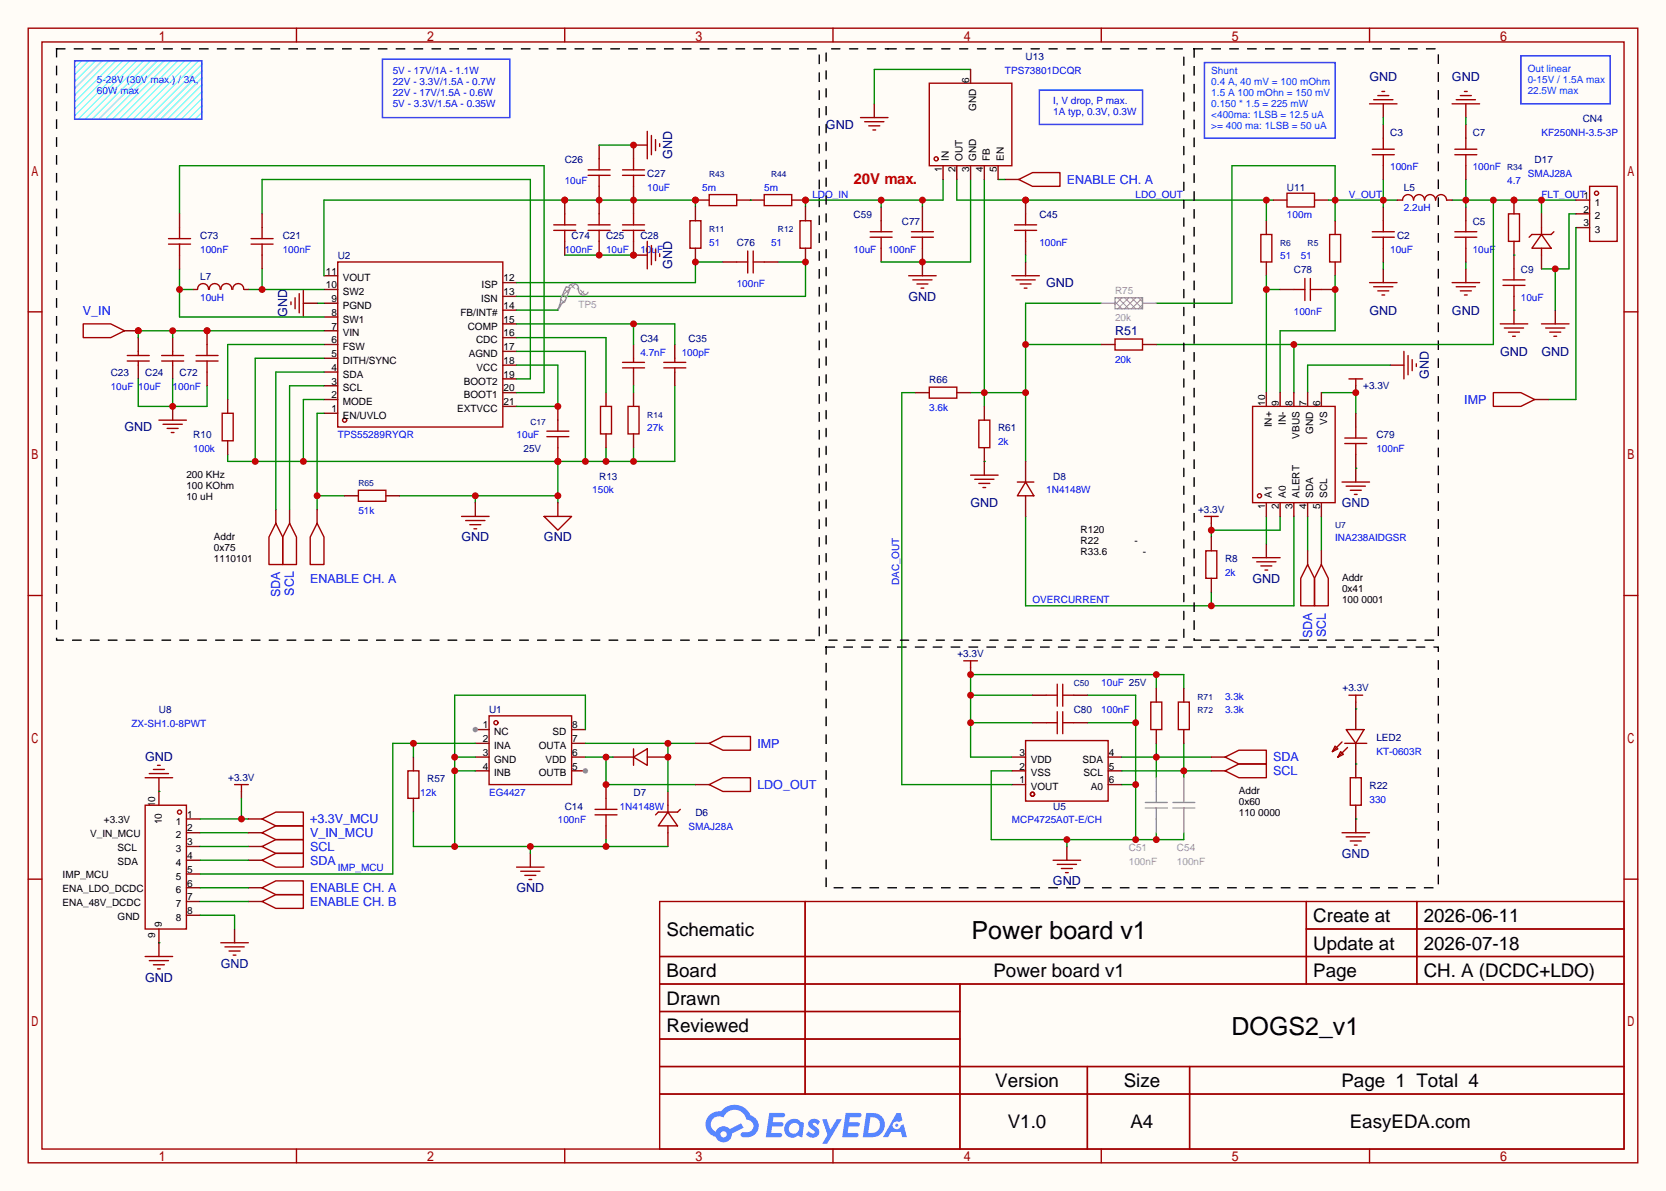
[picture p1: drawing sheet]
<svg xmlns="http://www.w3.org/2000/svg" width="308mm" height="220mm" viewBox="0 0 308 220" stroke-linecap="round" stroke-linejoin="round" font-family="sans-serif">
<path d="M0 0h307.6v220h-307.6z" fill="#fffcf7"/>
<g fill="none" stroke="#a10000" stroke-width=".25">
<path d="M5.2 5.2h297.2v209.6h-297.2zM7.7 7.7h292.1v204.5h-292.1zM54.7 5.2v2.5M104.3 5.2v2.5M153.8 5.2v2.5M203.3 5.2v2.5M252.9 5.2v2.5M5.2 57.6h2.5M299.8 57.6h2.6M5.2 110h2.5M299.8 110h2.6M5.2 162.4h2.5"/>
<path d="M121.8 166.5h178v45.7h-178zM121.8 176.7h178M148.7 166.5v35.6M241.2 166.5v15.2M241.2 171.6h58.6M261.6 166.5v15.2M299.8 162.4h2.6M121.8 181.7h178M121.8 186.8h55.4M121.8 197h178M121.8 191.9h55.4M177.2 181.7v30.5"/>
<path d="M200.8 197v15.2M219.6 197v15.2M54.7 212.2v2.6M104.3 212.2v2.6M121.8 202.1h178M153.8 212.2v2.6M203.3 212.2v2.6M252.9 212.2v2.6"/>
</g>
<g fill="#5487ff">
<path d="M149.5 206.9a1.3 1.3 0 0 1 1.9 .3l-.4 .6a.54 .54 0 0 0-1-.2l.2 .2a1.58 1.58 0 0 1 1 1.5 1.43 1.43 0 0 1-2.4 .2l.5-.6a.64 .64 0 0 0 .5 .5 .64 .64 0 0 0 .6-.3l-.1-.3a1.6 1.6 0 0 1-1.1-1.5z"/>
<path d="M151.8 206.7h.8l.7 2 1.2-2h.9l-2.7 4.5h-.9l1-1.6z"/>
<path d="M142 205.5h1.7a1.31 1.31 0 0 1 1.2 .2 .4 .4 0 0 1-.3 .6h-1.8l-.1 1h1.6a.4 .4 0 0 1 .3 .4 .4 .4 0 0 1-.4 .4h-1.6l-.2 1.2 .8-.1a1.23 1.23 0 0 1 1.2 .2 .39 .39 0 0 1-.4 .6h-2.6z"/>
<path d="M156.1 205.5h1.7a1.32 1.32 0 0 1 1.2 .2 .39 .39 0 0 1-.3 .6h-1.8l-.1 1h1.6a.4 .4 0 0 1 .4 .4 .4 .4 0 0 1-.5 .4h-1.6l-.2 1.1h.8a1.23 1.23 0 0 1 1.2 .2 .39 .39 0 0 1-.4 .6h-2.6z"/>
<path d="M165.5 205.6h.8l.3 1.3-.6 .3a.75 .75 0 0 0-1.1 .3 .75 .75 0 0 0 .5 1.1 .75 .75 0 0 0 .9-.7l.5-.3 .6 2.4h-.8l-.3-.9h-1.8l-.5 .9h-1z"/>
<path d="M159.9 205.6l-.6 4.4h1.4a2.27 2.27 0 0 0 2.7-2.3 2.27 2.27 0 0 0-2.7-2.1zM160.7 206.3a1.5 1.5 0 0 1 1.8 1.6 1.5 1.5 0 0 1-1.9 1.3h-.3z"/>
<path d="M145.4 207.2a1.62 1.62 0 0 0-.4 2.1 1.62 1.62 0 0 0 2 .6l.3-.2 .4 .2 .4 .1 .3-2.4-.1-.3-.5-.1a1.58 1.58 0 0 0-2.4 0zM146 207.7a.99 .99 0 0 1 1.6 .3 .99 .99 0 0 1-.9 1.4 .94 .94 0 0 1-1-.6 .94 .94 0 0 1 .3-1.1z"/>
<path d="M131 206a2.37 2.37 0 0 0 1.1 4 1.54 1.54 0 0 0 1.8 1 1.54 1.54 0 0 0 1.2-1.6l2.2-1.1-.5-.8-2.1 1a1.57 1.57 0 0 0-2.6 .5 1.5 1.5 0 0 1-.7-2.1 1.5 1.5 0 0 1 2.2-.5 2.23 2.23 0 0 1 2.3-1.4 2.23 2.23 0 0 1 2 1.8 1.16 1.16 0 0 1 1.2 1.1 1.16 1.16 0 0 1-1.1 1.2h-.7a.47 .47 0 0 0-.5 .4 .47 .47 0 0 0 .4 .5 2.23 2.23 0 0 0 2.2-.6 2.23 2.23 0 0 0 .5-2.3 2.16 2.16 0 0 0-1.3-1.1 3.2 3.2 0 0 0-5.5-.7l-1.1 .1zM133 209.5a.6 .6 0 0 1 1.2 0 .6 .6 0 0 1-1.2 0z"/>
<circle cx="165.6" cy="207.8" r=".28"/>
</g>
<g fill="none" stroke="#a10000" stroke-width=".25">
<path d="M62.4 48.4h30.4v30.5h-30.4zM232.8 43.3h2v5.1h-2zM245.5 43.3h2v5.1h-2zM249 70h2.6M250.3 70v1.2M259.2 64.9v5.1M260 65.7v3.5M260.7 66.4v2.1M261.5 67.2v.5M247.8 89h5.1M248.5 89.8h3.6M249.3 90.6h2"/>
<path d="M250.1 91.3h.5M231.3 103h5M232 103.8h3.6M232.8 104.5h2M233.6 105.3h.5M177.9 122h2.6M179.2 122v1.3M189.4 136.8h15.2v11.2h-15.2zM249 128.4h2.6M250.3 128.4v1.3M43.3 144.9h2.5M44.6 144.9v1.3"/>
<circle cx="63.6" cy="77.6" r=".38"/>
<circle cx="190.6" cy="146.7" r=".38"/>
</g>
<g fill="none" stroke="#870000" stroke-width=".25">
<path d="M59.8 58.5h2.6M59.8 56h2.6M59.8 53.5h2.6M59.8 50.9h2.6M92.8 52.2h2.6M92.8 54.7h2.6M92.8 57.3h2.6M92.8 59.8h2.6M233.8 40.8v2.5M233.8 48.4v2.5M246.5 40.8v2.5M246.5 48.4v2.5"/>
<path d="M59.8 76.3h2.6M59.8 73.8h2.6M59.8 71.2h2.6M59.8 68.7h2.6M59.8 66.2h2.6M59.8 63.6h2.6M59.8 61.1h2.6M92.8 62.4h2.6M92.8 64.9h2.6M92.8 67.4h2.6M92.8 70h2.6M92.8 72.5h2.6"/>
<path d="M92.8 75.1h2.6M250.3 71.2v1.3M256.7 67.4h2.5M250.3 86.5v2.5M233.8 100.5v2.5M179.2 123.3v1.3M186.8 139.8h2.6M204.6 139.8h2.5M250.3 129.7v1.2M44.6 146.2v1.2M186.8 144.9h2.6M186.8 142.4h2.6"/>
<path d="M204.6 144.9h2.5M204.6 142.4h2.5"/>
</g>
<path d="M233.8 53.5h2.5M233.8 50.9v21.6" fill="none" stroke="#008700" stroke-width=".25"/>
<circle cx="233.8" cy="53.5" r=".63" fill="#c00"/>
<path d="M246.5 50.9v10.2h-10.2v11.4M244 72.5h6.3v3.8M256.7 67.4h-15.3v5.1" fill="none" stroke="#008700" stroke-width=".25"/>
<circle cx="250.3" cy="72.5" r=".63" fill="#c00"/>
<path d="M241.4 95.4v6.3M244 95.4v6.3M207.1 139.8h16.5M213.5 137.3v6.3" fill="none" stroke="#008700" stroke-width=".25"/>
<path d="M255.4 19.2v2.5M270.6 19.2v2.5M189.4 48.4v2.5" fill="none" stroke="#870000" stroke-width=".25"/>
<path d="M252.9 19.2h5M253.6 18.4h3.6M254.4 17.7h2M255.1 16.9h.6M268.1 19.2h5.1M268.9 18.4h3.5M269.6 17.7h2.1M270.4 16.9h.5M186.8 50.9h5.1M187.6 51.7h3.5M188.3 52.5h2.1M189.1 53.2h.5" fill="none" stroke="#a10000" stroke-width=".25"/>
<circle cx="213.5" cy="139.8" r=".63" fill="#c00"/>
<path d="M223.6 96.6v1.3" fill="none" stroke="#870000" stroke-width=".25"/>
<path d="M222.4 95.4h2.5M223.6 95.4v1.2" fill="none" stroke="#a10000" stroke-width=".25"/>
<path d="M233.8 95.4v5.1M236.3 95.4v2.5h-12.7v1.3" fill="none" stroke="#008700" stroke-width=".25"/>
<circle cx="223.6" cy="97.9" r=".63" fill="#c00"/>
<path d="M170.3 48.4v2.5M287.1 57.3v2.5" fill="none" stroke="#870000" stroke-width=".25"/>
<path d="M167.8 50.9h5M168.5 51.7h3.6M169.3 52.5h2M170.1 53.2h.5M284.6 59.8h5.1M285.4 60.6h3.5M286.1 61.3h2.1M286.9 62.1h.5" fill="none" stroke="#a10000" stroke-width=".25"/>
<path d="M181.7 33.1v42M203.3 56h-13.9v29.2M179.2 72.5h10.2M189.4 63.6h13.9" fill="none" stroke="#008700" stroke-width=".25"/>
<g fill="#c00">
<circle cx="181.7" cy="72.5" r=".63"/>
<circle cx="189.4" cy="72.5" r=".63"/>
<circle cx="189.4" cy="63.6" r=".63"/>
</g>
<path d="M176.7 33.1v3.9h58.4M233.8 37v3.8" fill="none" stroke="#008700" stroke-width=".25"/>
<g fill="#c00">
<circle cx="233.8" cy="37" r=".63"/>
<circle cx="189.4" cy="37" r=".63"/>
</g>
<path d="M189.4 95.4v16.5h49.5v-16.5M223.6 109.3v2.6" fill="none" stroke="#008700" stroke-width=".25"/>
<circle cx="223.6" cy="111.9" r=".63" fill="#c00"/>
<path d="M235.1 37h2.5M242.7 37h2.5M255.4 49.7v2.5M270.6 49.7v2.5M279.5 57.3v2.5M197 156.3v2.6" fill="none" stroke="#870000" stroke-width=".25"/>
<g fill="none" stroke="#a10000" stroke-width=".25">
<path d="M237.6 35.7h5.1v2.5h-5.1zM252.9 52.2h5M253.6 53h3.6M254.4 53.7h2M255.1 54.5h.6M268.1 52.2h5.1M268.9 53h3.5M269.6 53.7h2.1M270.4 54.5h.5M277 59.8h5.1M277.7 60.6h3.6M278.5 61.3h2"/>
<path d="M279.3 62.1h.5M194.4 158.9h5.1M195.2 159.6h3.6M196 160.4h2M196.7 161.2h.5"/>
</g>
<path d="M255.4 48.4v1.3M270.6 48.4v1.3M200.8 128.4h8.9v26.7M200.8 133.5h8.9M186.8 142.4h-3.8v12.7h35.6v-1.3M197 155.1v1.2M207.1 144.9h2.6M213.5 153.8v1.3" fill="none" stroke="#008700" stroke-width=".25"/>
<path d="M10.4 9h140.9v109.2h-140.9zM220.5 9h45.1v109.2h-45.1zM152.5 119.5h113.1v44.5h-113.1z" fill="none" stroke="#000" stroke-width=".25" stroke-dasharray="1.5 1.8"/>
<g fill="#c00">
<circle cx="209.7" cy="144.9" r=".63"/>
<circle cx="209.7" cy="155.1" r=".63"/>
<circle cx="197" cy="155.1" r=".63"/>
<circle cx="213.5" cy="155.1" r=".63"/>
<circle cx="209.7" cy="133.5" r=".63"/>
</g>
<path d="M218.6 137.3v6.3M207.1 142.4h16.5" fill="none" stroke="#008700" stroke-width=".25"/>
<circle cx="218.6" cy="142.4" r=".63" fill="#c00"/>
<path d="M179.2 133.5h11.4M179.2 128.4h11.4M213.5 124.6v2.5M218.6 127.1v-2.5h-39.4v15.2h7.6" fill="none" stroke="#008700" stroke-width=".25"/>
<g fill="#c00">
<circle cx="179.2" cy="133.5" r=".63"/>
<circle cx="179.2" cy="128.4" r=".63"/>
<circle cx="179.2" cy="124.6" r=".63"/>
<circle cx="213.5" cy="124.6" r=".63"/>
</g>
<path d="M59.8 73.8h-3.8v11.4M59.8 66.2h-12.7v19M95.4 64.9h12.7v20.3M124.6 71.2v14h-82.6v-1.3M73.8 91.6h29.2M87.8 91.6v1.2M103 85.2v7.6M111.9 82.7v2.5M117 82.7v2.5" fill="none" stroke="#008700" stroke-width=".25"/>
<g fill="#c00">
<circle cx="108.1" cy="85.2" r=".63"/>
<circle cx="103" cy="85.2" r=".63"/>
<circle cx="103" cy="91.6" r=".63"/>
<circle cx="87.8" cy="91.6" r=".63"/>
<circle cx="56" cy="85.2" r=".63"/>
<circle cx="47.1" cy="85.2" r=".63"/>
<circle cx="111.9" cy="85.2" r=".63"/>
<circle cx="117" cy="85.2" r=".63"/>
</g>
<path d="M128.4 38.2v-1.2h-68.6v13.9M58.5 56h1.3M59.8 63.6h-17.8v10.2M95.4 67.4h7.6v7.7h-7.6" fill="none" stroke="#008700" stroke-width=".25"/>
<g fill="none" stroke="#870000" stroke-width=".25">
<path d="M110.6 26.8v2.5M110.6 34.4v5.1M117 26.8v2.5M117 34.4v5.1M162.7 38.2v2.6M255.4 38.2v2.6M270.6 38.2v2.6M56 56h2.5M110.6 44.6v2.5M117 44.6v2.5M162.7 45.8v2.6M255.4 45.8v2.6"/>
<path d="M270.6 45.8v2.6M279.5 47.1v2.6M279.5 54.7v2.6M25.5 62.4v2.5M25.5 67.4v2.6M31.9 62.4v2.5M31.9 67.4v2.6M50.9 94.1v2.5M53.5 94.1v2.5M87.8 92.8v2.6M103 92.8v2.6M241.4 101.7v2.6"/>
<path d="M244 101.7v2.6M223.6 139.8h2.6M29.3 143.6v2.6M45.8 158.9h2.6M45.8 156.3h2.6M223.6 142.4h2.6M29.3 174.1v2.6M43.3 171.6v2.5"/>
</g>
<g fill="none" stroke="#a10000" stroke-width=".25">
<path d="M108.6 32.4h4M108.6 31.4h4M110.6 29.3v2.1M110.6 32.4v2M110.6 39.5v2M114.9 32.4h4.1M114.9 31.4h4.1M117 29.3v2.1M117 32.4v2M117 39.5v2M53.7 55.8v.5M54.5 55v2"/>
<path d="M55.2 54.2v3.6M56 53.5v5M108.6 42.5h4M108.6 41.5h4M110.6 42.5v2.1M114.9 42.5h4.1M114.9 41.5h4.1M117 42.5v2.1M160.7 43.8h4M160.7 42.8h4M162.7 40.8v2M162.7 43.8v2"/>
<path d="M253.4 43.8h4M253.4 42.8h4M255.4 40.8v2M255.4 43.8v2M268.6 43.8h4.1M268.6 42.8h4.1M270.6 40.8v2M270.6 43.8v2M277.5 52.7h4.1M277.5 51.7h4.1M279.5 49.7v2M279.5 52.7v2"/>
<path d="M23.5 66.7h4.1M23.5 65.7h4.1M25.5 64.9v.8M25.5 66.7v.7M29.8 66.7h4.1M29.8 65.7h4.1M31.9 64.9v.8M31.9 66.7v.7M50.9 96.6l1.3 2.6v5.1h-2.5v-5.1zM53.5 96.6l1.2 2.6v5.1h-2.5v-5.1zM85.2 95.4h5.1M86 96.1h3.5"/>
<path d="M86.7 96.9h2.1M87.5 97.7h.5M100.5 95.4h5l-2.5 2.5zM241.4 104.3l1.3 2.5v5.1h-2.5v-5.1zM244 104.3l1.2 2.5v5.1h-2.5v-5.1zM226.2 139.8l2.5-1.2h5.1v2.5h-5.1zM26.8 143.6h5.1M27.6 142.9h3.5M28.3 142.1h2.1M29.1 141.4h.5M48.4 158.9l2.5-1.3h5.1v2.5h-5.1zM48.4 156.3l2.5-1.2h5.1v2.5h-5.1z"/>
<path d="M226.2 142.4l2.5-1.3h5.1v2.5h-5.1zM26.8 176.7h5.1M27.6 177.4h3.5M28.3 178.2h2.1M29.1 178.9h.5M40.8 174.1h5M41.5 174.9h3.6M42.3 175.6h2M43.1 176.4h.5"/>
</g>
<g fill="#c00">
<circle cx="117" cy="37" r=".63"/>
<circle cx="128.4" cy="37" r=".63"/>
<circle cx="110.6" cy="37" r=".63"/>
<circle cx="104.3" cy="37" r=".63"/>
</g>
<path d="M162.7 37v1.2M170.3 37v1.2M174.1 33.1v3.9h-25.4v1.2" fill="none" stroke="#008700" stroke-width=".25"/>
<g fill="#c00">
<circle cx="170.3" cy="37" r=".63"/>
<circle cx="162.7" cy="37" r=".63"/>
<circle cx="148.7" cy="37" r=".63"/>
</g>
<path d="M104.3 47.1h12.7" fill="none" stroke="#008700" stroke-width=".25"/>
<g fill="#c00">
<circle cx="110.6" cy="47.1" r=".63"/>
<circle cx="117" cy="47.1" r=".63"/>
</g>
<path d="M179.2 33.1v15.3h-16.5M31.9 61.1v1.3M59.8 61.1h-34.3v1.3" fill="none" stroke="#008700" stroke-width=".25"/>
<g fill="#c00">
<circle cx="31.9" cy="61.1" r=".63"/>
<circle cx="25.5" cy="61.1" r=".63"/>
<circle cx="38.2" cy="61.1" r=".63"/>
</g>
<path d="M128.4 38.2v2.6M148.7 38.2v2.6M128.4 45.8v2.6M148.7 45.8v2.6" fill="none" stroke="#870000" stroke-width=".25"/>
<path d="M127.4 40.8h2v5h-2zM147.7 40.8h2v5h-2z" fill="none" stroke="#a10000" stroke-width=".25"/>
<path d="M133.5 48.4h-5.1v3.8h-33" fill="none" stroke="#008700" stroke-width=".25"/>
<circle cx="128.4" cy="48.4" r=".63" fill="#c00"/>
<path d="M143.6 48.4h5.1v6.3h-53.3" fill="none" stroke="#008700" stroke-width=".25"/>
<circle cx="148.7" cy="48.4" r=".63" fill="#c00"/>
<path d="M117 47.1h2.5" fill="none" stroke="#870000" stroke-width=".25"/>
<circle cx="117" cy="47.1" r=".63" fill="#c00"/>
<path d="M119.5 24.3v5M120.3 25v3.6M121 25.8v2M121.8 26.5v.6M119.5 44.6v5.1M120.3 45.3v3.6M121 46.1v2M121.8 46.9v.5" fill="none" stroke="#a10000" stroke-width=".25"/>
<path d="M117 26.8h2.5" fill="none" stroke="#870000" stroke-width=".25"/>
<path d="M33.1 49.7v8.8h26.7M33.1 53.5h2.6" fill="none" stroke="#008700" stroke-width=".25"/>
<circle cx="33.1" cy="53.5" r=".63" fill="#c00"/>
<path d="M59.8 76.3h-1.3v17.8M58.5 91.6h5.1" fill="none" stroke="#008700" stroke-width=".25"/>
<circle cx="58.5" cy="91.6" r=".63" fill="#c00"/>
<path d="M25.5 70v5.1h12.7v-3.9M31.9 70v5.1M59.8 71.2h-6.3v22.9M59.8 68.7h-8.9v25.4" fill="none" stroke="#008700" stroke-width=".25"/>
<path d="M31.9 75.1v2.5" fill="none" stroke="#870000" stroke-width=".25"/>
<path d="M29.3 77.6h5.1M30.1 78.4h3.6M30.9 79.1h2M31.6 79.9h.5" fill="none" stroke="#a10000" stroke-width=".25"/>
<circle cx="31.9" cy="75.1" r=".63" fill="#c00"/>
<path d="M111.9 72.5v2.6M117 63.6v2.6M117 68.7v2.5M117 72.5v2.6M124.6 63.6v2.6M124.6 68.7v2.5M111.9 80.1v2.6M117 80.1v2.6" fill="none" stroke="#870000" stroke-width=".25"/>
<path d="M110.9 75.1h2v5h-2zM114.9 67.9h4.1M114.9 66.9h4.1M116 75.1h2v5h-2zM117 66.2v.7M117 67.9v.8M122.6 67.9h4M122.6 66.9h4M124.6 66.2v.7M124.6 67.9v.8" fill="none" stroke="#a10000" stroke-width=".25"/>
<path d="M33.1 39.5v-8.9h67.4v41.9h-5.1M48.4 39.5v-6.4h49.5v36.9h-2.5M95.4 59.8h29.2v3.8M117 59.8v3.8M95.4 62.4h16.5v10.1" fill="none" stroke="#008700" stroke-width=".25"/>
<circle cx="117" cy="59.8" r=".63" fill="#c00"/>
<path d="M45.8 53.5h14M48.4 49.7v3.8M117 71.2v1.3" fill="none" stroke="#008700" stroke-width=".25"/>
<circle cx="48.4" cy="53.5" r=".63" fill="#c00"/>
<g fill="none" stroke="#a10000" stroke-width=".25">
<path d="M158.9 21.7h5.1M159.6 22.5h3.6M160.4 23.2h2M161.2 24h.5M179.2 87.8h5.1M180 88.5h3.5M180.7 89.3h2.1M181.5 90h.5M246.5 137.8l.5 .5-1 .5zM247.5 138.8l.5 .5-1 .5zM247.8 137l-1.8 1.8M248.3 137.3h4"/>
<path d="M248.5 134.7h3.3l-1.5 2.6zM248.8 138l-1.8 1.8"/>
</g>
<path d="M161.4 19.2v2.5M181.7 85.2v2.6M250.3 130.9v3.8M250.3 137.3v3.8" fill="none" stroke="#870000" stroke-width=".25"/>
<path d="M268.1 37h22.9M270.6 33.1v5.1M275.7 37v26.6h-62.2M284.6 37v2.5M238.9 63.6v8.9" fill="none" stroke="#008700" stroke-width=".25"/>
<g fill="#c00">
<circle cx="238.9" cy="63.6" r=".63"/>
<circle cx="275.7" cy="37" r=".63"/>
<circle cx="270.6" cy="37" r=".63"/>
<circle cx="279.5" cy="37" r=".63"/>
<circle cx="284.6" cy="37" r=".63"/>
</g>
<path d="M245.2 37h12.7M255.4 33.1v5.1M246.5 40.8v-10.2h-19v25.4h-14" fill="none" stroke="#008700" stroke-width=".25"/>
<g fill="#c00">
<circle cx="246.5" cy="37" r=".63"/>
<circle cx="255.4" cy="37" r=".63"/>
</g>
<g fill="none" stroke="#870000" stroke-width=".25">
<path d="M128.4 37h2.5M185.5 33.1h2.6M58.5 94.1v2.5M29.3 146.2v2.5M34.4 158.9h2.6M34.4 156.3h2.6M34.4 153.8h2.6M34.4 151.3h2.6M97.9 157.6v2.5M250.3 141.1v2.5M250.3 148.7v5.1M29.3 171.6v2.5"/>
<path d="M34.4 166.5h2.6M34.4 164h2.6M34.4 169h2.6M34.4 161.4h2.6M45.8 166.5h2.6M45.8 164h2.6"/>
</g>
<g fill="none" stroke="#a10000" stroke-width=".25">
<path d="M188.1 33.1l2.5-1.2h5.1v2.5h-5.1zM58.5 96.6l1.3 2.6v5.1h-2.5v-5.1zM26.8 148.7h7.6v22.9h-7.6zM247.8 153.8h5.1M248.5 154.6h3.6M249.3 143.6h2v5.1h-2zM249.3 155.3h2M250.1 156.1h.5M48.4 166.5l2.5-1.3h5.1v2.6h-5.1zM48.4 164l2.5-1.3h5.1v2.5h-5.1zM95.4 160.1h5.1M96.1 160.9h3.6"/>
<path d="M96.9 161.7h2M97.7 162.4h.5"/>
<circle cx="33.1" cy="150" r=".38"/>
</g>
<path d="M250.3 130.9h.1M250.3 141.1h.1M250.3 151.3h.1" fill="none" stroke="#008700" stroke-width=".25"/>
<circle cx="128.4" cy="37" r=".63" fill="#c00"/>
<path d="M136 37h5.1M146.2 37h2.5" fill="none" stroke="#870000" stroke-width=".25"/>
<path d="M130.9 35.9h5.1v2.1h-5.1z" fill="none" stroke="#a10000" stroke-width=".25"/>
<circle cx="148.7" cy="37" r=".63" fill="#c00"/>
<g fill="none" stroke="#a10000" stroke-width=".25">
<path d="M141.1 35.9h5.1v2.1h-5.1zM231.3 75.1h15.2v17.7h-15.2z"/>
<circle cx="232.5" cy="91.6" r=".38"/>
</g>
<path d="M138.6 37h.1M291 39.5h-1.3v10.2h-5.1M287.1 49.7v7.6" fill="none" stroke="#008700" stroke-width=".25"/>
<path d="M233.8 72.5v2.6M236.3 72.5v2.6M238.9 72.5v2.6M241.4 72.5v2.6M244 72.5v2.6M233.8 92.8v2.6M236.3 92.8v2.6M238.9 92.8v2.6M241.4 92.8v2.6M244 92.8v2.6" fill="none" stroke="#870000" stroke-width=".25"/>
<circle cx="287.1" cy="49.7" r=".63" fill="#c00"/>
<path d="M179.2 12.8h-17.8v6.4" fill="none" stroke="#008700" stroke-width=".25"/>
<path d="M103 82.7v2.5M76.3 139.8v2.6M76.3 147.4v2.6" fill="none" stroke="#870000" stroke-width=".25"/>
<path d="M101 80.6h4M75.3 142.4h2v5h-2z" fill="none" stroke="#a10000" stroke-width=".25"/>
<circle cx="103" cy="85.2" r=".63" fill="#c00"/>
<path d="M101 79.6h4M103 77.6v2" fill="none" stroke="#a10000" stroke-width=".25"/>
<path d="M103 75.1v2.5" fill="none" stroke="#870000" stroke-width=".25"/>
<circle cx="103" cy="75.1" r=".63" fill="#c00"/>
<g fill="none" stroke="#a10000" stroke-width=".25">
<path d="M189.4 39.5v2M268.6 28.6h4.1M268.6 27.6h4.1M270.6 25.5v2.1M270.6 28.6v2M187.3 42.5h4.1M187.3 41.5h4.1M66.2 90.6h5v2h-5zM103 80.6v2.1M193.2 128.4h2M195.2 126.4v4M196.2 128.4h2"/>
<path d="M196.2 126.4v4M109.9 150.5h4M109.9 149.5h4M111.9 147.4v2.1M111.9 150.5v2"/>
</g>
<path d="M189.4 37v2.5M270.6 23v2.5M270.6 30.6v2.5M189.4 44.6v2.5M63.6 91.6h2.6M71.2 91.6h2.6M190.6 128.4h2.6M198.2 128.4h2.6M111.9 144.9v2.5M111.9 152.5v2.6" fill="none" stroke="#870000" stroke-width=".25"/>
<path d="M184.3 33.1h1.2M169 72.5h-2.5v72.4h20.3" fill="none" stroke="#008700" stroke-width=".25"/>
<path d="M211.5 149.2h4M211.5 148.2h4M213.5 143.6v4.6M213.5 149.2v4.6M216.5 149.2h4.1M216.5 148.2h4.1M218.6 143.6v4.6M218.6 149.2v4.6" fill="none" stroke="#999" stroke-width=".25"/>
<circle cx="189.4" cy="37" r=".63" fill="#c00"/>
<g fill="none" stroke="#a10000" stroke-width=".25">
<path d="M253.4 28.6h4M253.4 27.6h4M255.4 25.5v2.1M255.4 28.6v2M46.4 45.1h4M46.4 44.1h4M48.4 42v2.1M48.4 45.1v2M189.4 42.5v2.1M241.9 51.4v4.1M250.3 78.9v2M248.3 81.9h4"/>
<path d="M248.3 80.9h4M250.3 81.9v2M193.2 133.5h2M195.2 131.4v4.1M196.2 131.4v4.1M196.2 133.5h2"/>
</g>
<path d="M48.4 39.5v2.5M255.4 23v2.5M255.4 30.6v2.5M48.4 47.1v2.6M244 53.5h2.5M250.3 76.3v2.6M250.3 83.9v2.6M190.6 133.5h2.6M198.2 133.5h2.6" fill="none" stroke="#870000" stroke-width=".25"/>
<circle cx="246.5" cy="53.5" r=".63" fill="#c00"/>
<path d="M168.3 43.8h4M238.9 53.5h2M240.9 51.4v4.1M241.9 53.5h2.1" fill="none" stroke="#a10000" stroke-width=".25"/>
<path d="M170.3 45.8v2.6M236.3 53.5h2.6" fill="none" stroke="#870000" stroke-width=".25"/>
<circle cx="170.3" cy="48.4" r=".63" fill="#c00"/>
<path d="M104.3 39.5v2M102.2 42.5h4.1M102.2 41.5h4.1M168.3 42.8h4M170.3 40.8v2M170.3 43.8v2" fill="none" stroke="#a10000" stroke-width=".25"/>
<path d="M104.3 37v2.5M170.3 38.2v2.6M104.3 44.6v2.5" fill="none" stroke="#870000" stroke-width=".25"/>
<circle cx="104.3" cy="37" r=".63" fill="#c00"/>
<path d="M104.3 42.5v2.1M36.2 66.7h4.1M36.2 65.7h4.1M38.2 63.6v2.1" fill="none" stroke="#a10000" stroke-width=".25"/>
<path d="M38.2 61.1v2.5M38.2 68.7v2.5" fill="none" stroke="#870000" stroke-width=".25"/>
<circle cx="38.2" cy="61.1" r=".63" fill="#c00"/>
<g fill="none" stroke="#a10000" stroke-width=".25">
<path d="M31.1 45.1h4.1M31.1 44.1h4.1M33.1 42v2.1M33.1 45.1v2M136 48.4h2M138 46.4v4M139.1 46.4v4M139.1 48.4h2M284.6 43.3l1.8 2.5h-3.6zM284.6 42v1.3M284.6 45.8v1.3M286.9 42.8l-.5 .5h-3.6l-.5 .5"/>
<path d="M38.2 66.7v2M187.8 89h3.1M189.4 89l1.5 2.6h-3.1zM117 139.8l2.5-1.5v3.1zM117 138.3v3.1M123.3 150l1.8 2.5h-3.6zM123.3 148.7v1.3M123.3 152.5v1.3M125.6 149.5l-.5 .5h-3.6l-.5 .5"/>
</g>
<path d="M33.1 39.5v2.5M284.6 39.5v2.5M33.1 47.1v2.6M133.5 48.4h2.5M141.1 48.4h2.5M284.6 47.1v2.6M189.4 85.2v3.8M189.4 91.6v3.8M113.2 139.8h3.8M119.5 139.8h3.8M123.3 146.2v2.5M123.3 153.8v2.5" fill="none" stroke="#870000" stroke-width=".25"/>
<path d="M189.4 47.1v1.3M250.3 86.5h.1M37 151.3h8.8M44.6 147.4v3.9M37 169h6.3v2.6" fill="none" stroke="#008700" stroke-width=".25"/>
<circle cx="44.6" cy="151.3" r=".63" fill="#c00"/>
<path d="M255.4 21.7v1.3M270.6 21.7v1.3M95.4 57.3h7.6M29.3 146.2h.1M37 158.9h8.8M37 156.3h8.8M37 153.8h8.8M29.3 174.1h.1M37 164h8.8M37 166.5h8.8" fill="none" stroke="#008700" stroke-width=".25"/>
<path d="M257.9 37h1.1M267.1 37h1M279.5 37v2.5M213.5 127.1v2.6M213.5 134.7v2.6M218.6 127.1v2.6M218.6 134.7v2.6M45.8 153.8h2.6M45.8 151.3h2.6" fill="none" stroke="#870000" stroke-width=".25"/>
<path d="M259 37a1.02 1.02 0 0 1 1-1.1 1.02 1.02 0 0 1 1 1.1 1.02 1.02 0 0 1 1-1.1 1.02 1.02 0 0 1 1 1.1 1.02 1.02 0 0 1 1-1.1 1.02 1.02 0 0 1 1 1.1 1.02 1.02 0 0 1 1.1-1.1 1.02 1.02 0 0 1 1 1.1M212.5 129.7h2v5h-2zM217.6 129.7h2v5h-2zM48.4 153.8l2.5-1.3h5.1v2.6h-5.1zM48.4 151.3l2.5-1.3h5.1v2.5h-5.1z" fill="none" stroke="#a10000" stroke-width=".25"/>
<path d="M280.8 10.3h16.5v8.9h-16.5z" fill="none" stroke="#00f" stroke-width=".25"/>
<path d="M13.8 11.2h23.5v10.8h-23.5zM70.6 10.9h23.5v10.8h-23.5zM191.9 16.6h19v6.4h-19zM222.4 11.6h24.1v13.9h-24.1z" fill="none" stroke="#03f" stroke-width=".25"/>
<g fill="none" stroke="#0ff" stroke-width=".18">
<path d="M15 11.2l-1.2 1.3M16.3 11.2l-2.5 2.6M17.6 11.2l-3.8 3.8M18.9 11.2l-5.1 5.1M20.1 11.2l-6.3 6.4M21.4 11.2l-7.6 7.7M22.7 11.2l-8.9 8.9M23.9 11.2l-10.1 10.2M25.2 11.2l-10.8 10.8M26.5 11.2l-10.8 10.8M27.7 11.2l-10.7 10.8M29 11.2l-10.8 10.8"/>
<path d="M30.3 11.2l-10.8 10.8M31.6 11.2l-10.8 10.8M32.8 11.2l-10.8 10.8M34.1 11.2l-10.8 10.8M35.4 11.2l-10.8 10.8M36.6 11.2l-10.8 10.8M37.3 11.9l-10.2 10.1M37.3 13.1l-8.9 8.9M37.3 14.4l-7.6 7.6M37.3 15.7l-6.4 6.3M37.3 17l-5.1 5M37.3 18.2l-3.8 3.8"/>
<path d="M37.3 19.5l-2.6 2.5M37.3 20.8l-1.3 1.2"/>
</g>
<path d="M103 57v.3M104.5 53l.8 .2-1 2.6-.5 .2-.8 1.3 .5-1.5v-.6zM105 53a.93 .93 0 0 1 1.2-.6 .93 .93 0 0 1 .6 1.1 .94 .94 0 0 0 .7 1 .94 .94 0 0 0 1.1-.5" fill="none" stroke="#999" stroke-width=".25"/>
<path d="M103.3 56.3l.2 .2M103.5 55.2l.6 .6M103.9 54.4l.7 .6M104.3 53.5l.6 .6M104.4 55.3l-.6 .7M105.3 53.2l-1.6 1.6M105.4 52.5l.7 .8M106.2 52.4l-.6 .7M106.8 53.1l-.3 .3M107.1 53.6l.9 .9M107.8 53.7l-.6 .6" fill="none" stroke="#999" stroke-width=".18"/>
<path d="M164 9h54.6v109.2h-66.1v-109.2h11.5" fill="none" stroke="#000" stroke-width=".25" stroke-dasharray="1.5 1.8"/>
<circle cx="279.5" cy="37" r=".63" fill="#c00"/>
<path d="M279.5 44.6v2.5M87.8 134.7h2.5" fill="none" stroke="#870000" stroke-width=".25"/>
<g fill="none" stroke="#a10000" stroke-width=".25">
<path d="M278.5 39.5h2v5.1h-2zM90.3 132.2h15.2v12.7h-15.2z"/>
<circle cx="91.6" cy="133.5" r=".38"/>
</g>
<path d="M279.5 47.1h.1M279.5 57.3h.1" fill="none" stroke="#008700" stroke-width=".25"/>
<circle cx="87.8" cy="134.7" r=".51" fill="#999"/>
<path d="M87.8 137.3h2.5M87.8 139.8h2.5M87.8 142.4h2.5M105.5 142.4h2.6" fill="none" stroke="#870000" stroke-width=".25"/>
<circle cx="108.1" cy="142.4" r=".51" fill="#999"/>
<path d="M105.5 139.8h2.6M105.5 137.3h2.6M105.5 134.7h2.6" fill="none" stroke="#870000" stroke-width=".25"/>
<path d="M83.9 139.8h3.9M108.1 134.7v-6.3h-24.2v27.9M76.3 150v6.3h47M83.9 142.4h3.9M97.9 156.3v1.3M111.9 155.1v1.2" fill="none" stroke="#008700" stroke-width=".25"/>
<g fill="#c00">
<circle cx="97.9" cy="156.3" r=".63"/>
<circle cx="83.9" cy="156.3" r=".63"/>
<circle cx="83.9" cy="142.4" r=".63"/>
<circle cx="83.9" cy="139.8" r=".63"/>
<circle cx="111.9" cy="156.3" r=".63"/>
</g>
<path d="M108.1 139.8h5.1M111.9 139.8v5.1h16.5" fill="none" stroke="#008700" stroke-width=".25"/>
<g fill="#c00">
<circle cx="111.9" cy="139.8" r=".63"/>
<circle cx="111.9" cy="144.9" r=".63"/>
</g>
<path d="M108.1 137.3h20.3M123.3 137.3v8.9" fill="none" stroke="#008700" stroke-width=".25"/>
<g fill="#c00">
<circle cx="123.3" cy="139.8" r=".63"/>
<circle cx="123.3" cy="137.3" r=".63"/>
</g>
<path d="M291 37h2.5M291 39.5h2.5M291 42h2.5M283.3 73.8h2.6M128.4 137.3h2.5M128.4 144.9h2.5" fill="none" stroke="#870000" stroke-width=".25"/>
<g fill="none" stroke="#a10000" stroke-width=".25">
<path d="M293.5 34.4h5.1v10.2h-5.1zM275.7 72.5h5.1l2.5 1.3-2.5 1.3h-5.1zM130.9 137.3l2.6-1.3h5.1v2.6h-5.1zM130.9 144.9l2.6-1.3h5.1v2.6h-5.1z"/>
<circle cx="294.8" cy="35.7" r=".38"/>
</g>
<path d="M291 42v31.8h-5.1M76.3 137.3v2.5M87.8 137.3h-15.3v24.1h-35.5" fill="none" stroke="#008700" stroke-width=".25"/>
<circle cx="76.3" cy="137.3" r=".63" fill="#c00"/>
<g fill="none" stroke="#a10000" stroke-width=".25">
<path d="M171.6 15.4h15.2v15.2h-15.2z"/>
<circle cx="172.8" cy="29.3" r=".38"/>
</g>
<path d="M179.2 12.8v2.6M174.1 30.6v2.5M176.7 30.6v2.5M179.2 30.6v2.5M181.7 30.6v2.5M184.3 30.6v2.5" fill="none" stroke="#870000" stroke-width=".25"/>
<path d="M110.6 26.8h6.4" fill="none" stroke="#008700" stroke-width=".25"/>
<circle cx="117" cy="26.8" r=".63" fill="#c00"/>
<path d="M35.7 53.5h.7M45.1 53.5h.7M23 61.1h2.5M169 72.5h2.6M176.7 72.5h2.5M181.7 75.1v2.5M203.3 63.6h2.6M210.9 63.6h2.6M181.7 82.7v2.5M223.6 99.2v2.5M223.6 106.8v2.5" fill="none" stroke="#870000" stroke-width=".25"/>
<path d="M36.5 53.5a1.01 1.01 0 0 1 1-1.1 1.01 1.01 0 0 1 1 1.1M38.6 53.5a1.01 1.01 0 0 1 1-1.1 1.01 1.01 0 0 1 1.1 1.1M40.8 53.5a1.01 1.01 0 0 1 1-1.1 1.01 1.01 0 0 1 1 1.1M43 53.5a1.01 1.01 0 0 1 1-1.1 1.01 1.01 0 0 1 1 1.1M171.6 71.5h5.1v2h-5.1zM180.7 77.6h2.1v5.1h-2.1zM205.9 62.6h5v2h-5zM222.6 101.7h2.1v5.1h-2.1z" fill="none" stroke="#a10000" stroke-width=".25"/>
<path d="M203.3 56h2.6M205.9 55h5v2h-5zM210.9 56h2.6" fill="none" stroke="#999" stroke-width=".25"/>
<path d="M205.9 55.8l1.2 1.2M206.4 55l2 2M207.1 55l-1.2 1.3M207.6 55l2.1 2M208.4 55l-2 2M208.9 55l2 2M209.7 55l-2.1 2M210.2 55l.7 .8M210.9 55l-2 2M210.9 56.3l-.7 .7" fill="none" stroke="#999" stroke-width=".18"/>
<path d="M181.7 85.2h.1" fill="none" stroke="#008700" stroke-width=".25"/>
<circle cx="25.5" cy="61.1" r=".63" fill="#c00"/>
<path d="M15.4 59.8h5l2.6 1.3-2.6 1.3h-5zM41 76.3h2.1v5.1h-2.1z" fill="none" stroke="#a10000" stroke-width=".25"/>
<path d="M42 73.8v2.5M42 81.4v2.5" fill="none" stroke="#870000" stroke-width=".25"/>
<g font-size="4.6">
<text x="179.4" y="173.4">Power board v1</text>
<text x="227.4" y="191.2">DOGS2_v1</text>
</g>
<g font-size="3.5">
<text x="123.1" y="172.8">Schematic</text>
<text x="242.5" y="170.3">Create at</text>
<text x="262.9" y="170.3">2026-06-11</text>
<text x="242.5" y="175.4">Update at</text>
<text x="262.9" y="175.4">2026-07-18</text>
<text x="123.1" y="180.5">Board</text>
<text x="123.1" y="185.5">Drawn</text>
<text x="183.4" y="180.5">Power board v1</text>
<text x="242.5" y="180.5">Page</text>
<text x="262.9" y="180.5">CH. A (DCDC+LDO)</text>
<text x="123.1" y="190.6">Reviewed</text>
<text x="183.8" y="200.8">Version</text>
<text x="207.5" y="200.8">Size</text>
<text x="247.7" y="200.8">Page 1 Total 4</text>
<text x="186.1" y="208.4">V1.0</text>
<text x="208.7" y="208.4">A4</text>
<text x="249.2" y="208.4">EasyEDA.com</text>
</g>
<text font-size="2.8" fill="#f00" x="157.6" y="34">20V max.</text>
<g font-size="2.3" fill="#000080">
<text x="252.8" y="14.9">GND</text>
<text x="268.1" y="14.9">GND</text>
<text x="152.5" y="23.8">GND</text>
<text x="124.1" y="29.4" transform="rotate(-90 124.1 29.4)">GND</text>
<text x="124.1" y="49.7" transform="rotate(-90 124.1 49.7)">GND</text>
<text x="193.1" y="53">GND</text>
<text x="53" y="58.6" transform="rotate(-90 53 58.6)">GND</text>
<text x="167.7" y="55.5">GND</text>
<text x="252.8" y="58.1">GND</text>
<text x="268.1" y="58.1">GND</text>
<text x="205.9" y="61.9">R51</text>
<text x="277" y="65.7">GND</text>
<text x="284.6" y="65.7">GND</text>
<text x="263.8" y="70" transform="rotate(-90 263.8 70)">GND</text>
<text x="23" y="79.7">GND</text>
<text x="179.2" y="93.6">GND</text>
<text x="247.8" y="93.6">GND</text>
<text x="85.2" y="100">GND</text>
<text x="100.4" y="100">GND</text>
<text x="231.2" y="107.6">GND</text>
<text x="26.8" y="140.6">GND</text>
<text x="247.8" y="158.4">GND</text>
<text x="95.4" y="164.8">GND</text>
<text x="194.4" y="163.5">GND</text>
<text x="40.7" y="178.7">GND</text>
<text x="26.8" y="181.3">GND</text>
</g>
<g font-size="2.3" fill="#00f">
<text x="197" y="34">ENABLE CH. A</text>
<text x="15.3" y="58.1">V_IN</text>
<text x="270.3" y="74.6">IMP</text>
<text x="57.3" y="107.6">ENABLE CH. A</text>
<text x="51.7" y="110.3" transform="rotate(-90 51.7 110.3)">SDA</text>
<text x="54.3" y="110" transform="rotate(-90 54.3 110)">SCL</text>
<text x="242.2" y="117.9" transform="rotate(-90 242.2 117.9)">SDA</text>
<text x="244.8" y="117.6" transform="rotate(-90 244.8 117.6)">SCL</text>
<text x="139.8" y="138.1">IMP</text>
<text x="235.1" y="140.6">SDA</text>
<text x="235.1" y="143.2">SCL</text>
<text x="139.8" y="145.7">LDO_OUT</text>
<text x="57.3" y="154.6">V_IN_MCU</text>
<text x="57.3" y="152.1">+3.3V_MCU</text>
<text x="57.3" y="159.7">SDA</text>
<text x="57.3" y="157.1">SCL</text>
<text x="57.3" y="167.3">ENABLE CH. B</text>
<text x="57.3" y="164.8">ENABLE CH. A</text>
</g>
<g font-size="1.8" fill="#000080">
<text x="189.4" y="11.1">U13</text>
<text x="292.2" y="22.5">CN4</text>
<text x="256.7" y="25.1">C3</text>
<text x="271.9" y="25.1">C7</text>
<text x="104.3" y="30.1">C26</text>
<text x="119.5" y="32.7">C27</text>
<text x="237.6" y="35.2">U11</text>
<text x="259.2" y="35.2">L5</text>
<text x="283.3" y="30.1">D17</text>
<text x="157.6" y="40.3">C59</text>
<text x="166.5" y="41.6">C77</text>
<text x="191.9" y="40.3">C45</text>
<text x="271.9" y="41.6">C5</text>
<text x="37" y="44.1">C73</text>
<text x="52.2" y="44.1">C21</text>
<text x="62.4" y="47.9">U2</text>
<text x="105.5" y="44.1">C74</text>
<text x="111.9" y="44.1">C25</text>
<text x="118.2" y="44.1">C28</text>
<text x="136" y="45.4">C76</text>
<text x="257.9" y="44.1">C2</text>
<text x="37" y="51.7">L7</text>
<text x="238.9" y="50.5">C78</text>
<text x="280.8" y="50.5">C9</text>
<text x="118.2" y="63.2">C34</text>
<text x="127.1" y="63.2">C35</text>
<text x="20.4" y="69.5">C23</text>
<text x="26.8" y="69.5">C24</text>
<text x="33.1" y="69.5">C72</text>
<text x="171.6" y="70.8">R66</text>
<text x="251.7" y="71.8">+3.3V</text>
<text x="35.7" y="80.9">R10</text>
<text x="96.6" y="83.5">25V</text>
<text x="184.3" y="79.7">R61</text>
<text x="254.1" y="80.9">C79</text>
<text x="110.6" y="88.6">R13</text>
<text x="194.4" y="88.6">D8</text>
<text x="221.2" y="94.7">+3.3V</text>
<text x="226.2" y="103.8">R8</text>
<text x="176.8" y="121.3">+3.3V</text>
<text x="29.3" y="131.7">U8</text>
<text x="90.3" y="131.7">U1</text>
<text x="198.2" y="131.7">C80</text>
<text x="247.9" y="127.7">+3.3V</text>
<text x="254.1" y="136.8">LED2</text>
<text x="42.1" y="144.2">+3.3V</text>
<text x="78.9" y="144.4">R57</text>
<text x="104.3" y="149.5">C14</text>
<text x="117" y="147">D7</text>
<text x="194.4" y="149.5">U5</text>
<text x="252.9" y="145.7">R22</text>
<text x="128.4" y="150.8">D6</text>
</g>
<g font-size="1.8" fill="#00f">
<text x="17.9" y="15.4">5-28V (30V max.) / 3A,</text>
<text x="17.9" y="17.4">60W max</text>
<text x="72.5" y="13.6">5V - 17V/1A - 1.1W</text>
<text x="72.5" y="15.7">22V - 3.3V/1.5A - 0.7W</text>
<text x="72.5" y="17.7">22V - 17V/1.5A - 0.6W</text>
<text x="185.5" y="13.6">TPS73801DCQR</text>
<text x="72.5" y="19.7">5V - 3.3V/1.5A - 0.35W</text>
<text x="194.4" y="19.2">I, V drop, P max.</text>
<text x="194.4" y="21.3">1A typ, 0.3V, 0.3W</text>
<text x="284.6" y="25.1">KF250NH-3.5-3P</text>
<text x="104.3" y="34">10uF</text>
<text x="119.5" y="35.2">10uF</text>
<text x="129.7" y="35.2">5m</text>
<text x="141.1" y="35.2">5m</text>
<text x="256.7" y="31.4">100nF</text>
<text x="271.9" y="31.4">100nF</text>
<text x="278.3" y="34">4.7</text>
<text x="282.1" y="32.7">SMAJ28A</text>
<text x="150" y="36.5">LDO_IN</text>
<text x="209.7" y="36.5">LDO_OUT</text>
<text x="237.6" y="40.3">100m</text>
<text x="249" y="36.5">V_OUT</text>
<text x="259.2" y="39">2.2uH</text>
<text x="284.6" y="36.5">FLT_OUT1</text>
<text x="37" y="46.7">100nF</text>
<text x="52.2" y="46.7">100nF</text>
<text x="104.3" y="46.7">100nF</text>
<text x="111.9" y="46.7">10uF</text>
<text x="118.2" y="46.7">10uF</text>
<text x="130.9" y="45.4">51</text>
<text x="142.4" y="45.4">51</text>
<text x="157.6" y="46.7">10uF</text>
<text x="164" y="46.7">100nF</text>
<text x="191.9" y="45.4">100nF</text>
<text x="236.3" y="47.9">51</text>
<text x="240.2" y="47.9">51</text>
<text x="256.7" y="46.7">10uF</text>
<text x="271.9" y="46.7">10uF</text>
<text x="136" y="53">100nF</text>
<text x="37" y="55.5">10uH</text>
<text x="238.9" y="58.1">100nF</text>
<text x="280.8" y="55.5">10uF</text>
<text x="118.2" y="65.7">4.7nF</text>
<text x="125.9" y="65.7">100pF</text>
<text x="205.9" y="67">20k</text>
<text x="20.4" y="72.1">10uF</text>
<text x="25.5" y="72.1">10uF</text>
<text x="31.9" y="72.1">100nF</text>
<text x="171.6" y="75.9">3.6k</text>
<text x="35.7" y="83.5">100k</text>
<text x="62.4" y="80.9">TPS55289RYQR</text>
<text x="95.4" y="80.9">10uF</text>
<text x="119.5" y="79.7">27k</text>
<text x="184.3" y="82.2">2k</text>
<text x="254.1" y="83.5">100nF</text>
<text x="66.2" y="94.9">51k</text>
<text x="109.3" y="91.1">150k</text>
<text x="193.2" y="91.1">1N4148W</text>
<text x="246.5" y="100">INA238AIDGSR</text>
<text x="226.2" y="106.3">2k</text>
<text x="166" y="108.1" transform="rotate(-90 166 108.1)">DAC_OUT</text>
<text x="190.6" y="111.4">OVERCURRENT</text>
<text x="203.3" y="126.7">10uF 25V</text>
<text x="203.3" y="131.7">100nF</text>
<text x="226.2" y="129.2">3.3k</text>
<text x="226.2" y="131.7">3.3k</text>
<text x="24.3" y="134.3">ZX-SH1.0-8PWT</text>
<text x="254.1" y="139.4">KT-0603R</text>
<text x="77.6" y="147">12k</text>
<text x="90.3" y="147">EG4427</text>
<text x="114.4" y="149.5">1N4148W</text>
<text x="252.9" y="148.3">330</text>
<text x="103" y="152.1">100nF</text>
<text x="127.1" y="153.3">SMAJ28A</text>
<text x="186.8" y="152.1">MCP4725A0T-E/CH</text>
<text x="62.4" y="161">IMP_MCU</text>
</g>
<g font-size="1.8">
<text x="179" y="15.2" transform="rotate(-90 179 15.2)">6</text>
<text x="180.2" y="20.4" transform="rotate(-90 180.2 20.4)">GND</text>
<text x="175.2" y="29.7" transform="rotate(-90 175.2 29.7)">IN</text>
<text x="177.7" y="29.7" transform="rotate(-90 177.7 29.7)">OUT</text>
<text x="180.2" y="29.7" transform="rotate(-90 180.2 29.7)">GND</text>
<text x="182.8" y="29.7" transform="rotate(-90 182.8 29.7)">FB</text>
<text x="185.3" y="29.7" transform="rotate(-90 185.3 29.7)">EN</text>
<text x="173.9" y="31.8" transform="rotate(-90 173.9 31.8)">1</text>
<text x="176.4" y="31.8" transform="rotate(-90 176.4 31.8)">2</text>
<text x="179" y="31.8" transform="rotate(-90 179 31.8)">3</text>
<text x="181.5" y="31.8" transform="rotate(-90 181.5 31.8)">4</text>
<text x="184" y="31.8" transform="rotate(-90 184 31.8)">5</text>
<text x="292.3" y="39.3">2</text>
<text x="292.3" y="41.8">3</text>
<text x="294.4" y="38">1</text>
<text x="294.4" y="40.5">2</text>
<text x="294.4" y="43.1">3</text>
<text x="60.2" y="53.2">10</text>
<text x="60.2" y="50.7">11</text>
<text x="63.3" y="52">VOUT</text>
<text x="88.9" y="53.2">ISP</text>
<text x="93" y="52">12</text>
<text x="61.2" y="58.3">8</text>
<text x="61.2" y="55.8">9</text>
<text x="63.3" y="59.6">SW1</text>
<text x="63.3" y="57">PGND</text>
<text x="63.3" y="54.5">SW2</text>
<text x="85" y="58.3">FB/INT#</text>
<text x="88.8" y="55.8">ISN</text>
<text x="93" y="54.5">13</text>
<text x="93" y="57">14</text>
<text x="93" y="59.6">15</text>
<text x="61.2" y="65.9">5</text>
<text x="61.2" y="63.4">6</text>
<text x="61.2" y="60.9">7</text>
<text x="63.3" y="64.7">FSW</text>
<text x="63.3" y="62.1">VIN</text>
<text x="86.4" y="60.9">COMP</text>
<text x="86.6" y="65.9">AGND</text>
<text x="87.9" y="63.4">CDC</text>
<text x="93" y="62.1">16</text>
<text x="93" y="64.7">17</text>
<text x="61.2" y="71">3</text>
<text x="61.2" y="68.5">4</text>
<text x="63.3" y="69.7">SDA</text>
<text x="63.3" y="67.2">DITH/SYNC</text>
<text x="85.6" y="71">BOOT2</text>
<text x="88" y="68.5">VCC</text>
<text x="93" y="67.2">18</text>
<text x="93" y="69.7">19</text>
<text x="61.2" y="76.1">1</text>
<text x="61.2" y="73.6">2</text>
<text x="63.3" y="77.4">EN/UVLO</text>
<text x="63.3" y="74.8">MODE</text>
<text x="63.3" y="72.3">SCL</text>
<text x="84.4" y="76.1">EXTVCC</text>
<text x="85.6" y="73.6">BOOT1</text>
<text x="93" y="72.3">20</text>
<text x="93" y="74.8">21</text>
<text x="233.6" y="74.9" transform="rotate(-90 233.6 74.9)">10</text>
<text x="236.1" y="74.9" transform="rotate(-90 236.1 74.9)">9</text>
<text x="238.7" y="74.9" transform="rotate(-90 238.7 74.9)">8</text>
<text x="241.2" y="74.9" transform="rotate(-90 241.2 74.9)">7</text>
<text x="243.7" y="74.9" transform="rotate(-90 243.7 74.9)">6</text>
<text x="234.8" y="78.9" transform="rotate(-90 234.8 78.9)">IN+</text>
<text x="237.4" y="78.5" transform="rotate(-90 237.4 78.5)">IN-</text>
<text x="239.9" y="81" transform="rotate(-90 239.9 81)">VBUS</text>
<text x="242.5" y="80.1" transform="rotate(-90 242.5 80.1)">GND</text>
<text x="245" y="78.5" transform="rotate(-90 245 78.5)">VS</text>
<text x="34.4" y="88.3">200 KHz</text>
<text x="34.4" y="90.3">100 KOhm</text>
<text x="34.4" y="92.4">10 uH</text>
<text x="233.6" y="94" transform="rotate(-90 233.6 94)">1</text>
<text x="234.8" y="91.9" transform="rotate(-90 234.8 91.9)">A1</text>
<text x="236.1" y="94" transform="rotate(-90 236.1 94)">2</text>
<text x="237.4" y="91.9" transform="rotate(-90 237.4 91.9)">A0</text>
<text x="238.7" y="94" transform="rotate(-90 238.7 94)">3</text>
<text x="239.9" y="91.9" transform="rotate(-90 239.9 91.9)">ALERT</text>
<text x="241.2" y="94" transform="rotate(-90 241.2 94)">4</text>
<text x="242.5" y="91.9" transform="rotate(-90 242.5 91.9)">SDA</text>
<text x="243.7" y="94" transform="rotate(-90 243.7 94)">5</text>
<text x="245" y="91.9" transform="rotate(-90 245 91.9)">SCL</text>
<text x="39.5" y="99.7">Addr</text>
<text x="39.5" y="101.8">0x75</text>
<text x="199.5" y="98.5">R120 кОм</text>
<text x="199.5" y="100.5">R22 кОм - на землю</text>
<text x="39.5" y="103.8">1110101</text>
<text x="199.5" y="102.5">R33.6 кОм - на ЦАП</text>
<text x="247.8" y="107.4">Addr</text>
<text x="247.8" y="109.4">0x41</text>
<text x="247.8" y="111.4">100 0001</text>
<text x="89.1" y="134.5">1</text>
<text x="89.1" y="137.1">2</text>
<text x="91.2" y="135.8">NC</text>
<text x="102" y="135.8">SD</text>
<text x="105.7" y="137.1">7</text>
<text x="105.7" y="134.5">8</text>
<text x="89.1" y="139.6">3</text>
<text x="89.1" y="142.1">4</text>
<text x="91.2" y="138.3">INA</text>
<text x="91.2" y="140.9">GND</text>
<text x="91.2" y="143.4">INB</text>
<text x="99.5" y="143.4">OUTB</text>
<text x="99.5" y="138.3">OUTA</text>
<text x="100.7" y="140.9">VDD</text>
<text x="105.7" y="142.1">5</text>
<text x="105.7" y="139.6">6</text>
<text x="188.2" y="142.1">2</text>
<text x="188.2" y="139.6">3</text>
<text x="190.3" y="143.4">VSS</text>
<text x="190.3" y="140.9">VDD</text>
<text x="199.9" y="140.9">SDA</text>
<text x="200.1" y="143.4">SCL</text>
<text x="204.7" y="139.6">4</text>
<text x="204.7" y="142.1">5</text>
<text x="28.6" y="149.1" transform="rotate(-90 28.6 149.1)">10</text>
<text x="188.2" y="144.7">1</text>
<text x="190.3" y="145.9">VOUT</text>
<text x="201.4" y="145.9">A0</text>
<text x="204.7" y="144.7">6</text>
<text x="228.7" y="146.7">Addr</text>
<text x="228.7" y="148.8">0x60</text>
<text x="16.6" y="154.6">V_IN_MCU</text>
<text x="19.2" y="152.1">+3.3V</text>
<text x="29.9" y="152.2" transform="rotate(-90 29.9 152.2)">10</text>
<text x="32.4" y="154.8">2</text>
<text x="32.4" y="152.3">1</text>
<text x="34.5" y="153.6">2</text>
<text x="34.5" y="151">1</text>
<text x="228.7" y="150.8">110 0000</text>
<text x="21.7" y="157.1">SCL</text>
<text x="21.7" y="159.7">SDA</text>
<text x="32.4" y="159.9">4</text>
<text x="32.4" y="157.4">3</text>
<text x="34.5" y="161.2">5</text>
<text x="34.5" y="158.6">4</text>
<text x="34.5" y="156.1">3</text>
<text x="11.6" y="162.2">IMP_MCU</text>
<text x="11.6" y="167.3">ENA_48V_DCDC</text>
<text x="11.6" y="164.8">ENA_LDO_DCDC</text>
<text x="32.4" y="167.5">7</text>
<text x="32.4" y="165">6</text>
<text x="32.4" y="162.5">5</text>
<text x="34.5" y="166.3">7</text>
<text x="34.5" y="163.7">6</text>
<text x="21.7" y="169.8">GND</text>
<text x="28.6" y="173.2" transform="rotate(-90 28.6 173.2)">9</text>
<text x="29.9" y="171.1" transform="rotate(-90 29.9 171.1)">9</text>
<text x="32.4" y="170.1">8</text>
<text x="34.5" y="168.8">8</text>
</g>
<g font-size="1.8" fill="#03f">
<text x="223.6" y="13.6">Shunt</text>
<text x="223.6" y="15.7">0.4 A, 40 mV = 100 mOhm</text>
<text x="223.6" y="17.7">1.5 A 100 mOhn = 150 mV</text>
<text x="282.1" y="13.4">Out linear</text>
<text x="282.1" y="15.4">0-15V / 1.5A max</text>
<text x="282.1" y="17.4">22.5W max</text>
<text x="223.6" y="19.7">0.150 * 1.5 = 225 mW</text>
<text x="223.6" y="21.8">&lt;400ma: 1LSB = 12.5 uA</text>
<text x="223.6" y="23.8">&gt;= 400 ma: 1LSB = 50 uA</text>
</g>
<g font-size="1.8" fill="#999">
<text x="106.8" y="56.8">TP5</text>
<text x="205.9" y="54.3">R75</text>
<text x="205.9" y="59.4">20k</text>
<text x="208.4" y="157.1">C51</text>
<text x="208.4" y="159.7">100nF</text>
<text x="217.3" y="157.1">C54</text>
<text x="217.3" y="159.7">100nF</text>
</g>
<g font-size="1.6" fill="#000080">
<text x="130.9" y="32.7">R43</text>
<text x="142.4" y="32.7">R44</text>
<text x="278.3" y="31.4">R34</text>
<text x="130.9" y="42.8">R11</text>
<text x="143.6" y="42.8">R12</text>
<text x="236.3" y="45.4">R6</text>
<text x="241.4" y="45.4">R5</text>
<text x="119.5" y="77.1">R14</text>
<text x="97.9" y="78.4">C17</text>
<text x="66.2" y="89.8">R65</text>
<text x="246.5" y="97.5">U7</text>
<text x="198.2" y="126.7">C50</text>
<text x="221.1" y="129.2">R71</text>
<text x="221.1" y="131.7">R72</text>
</g>
</svg>
